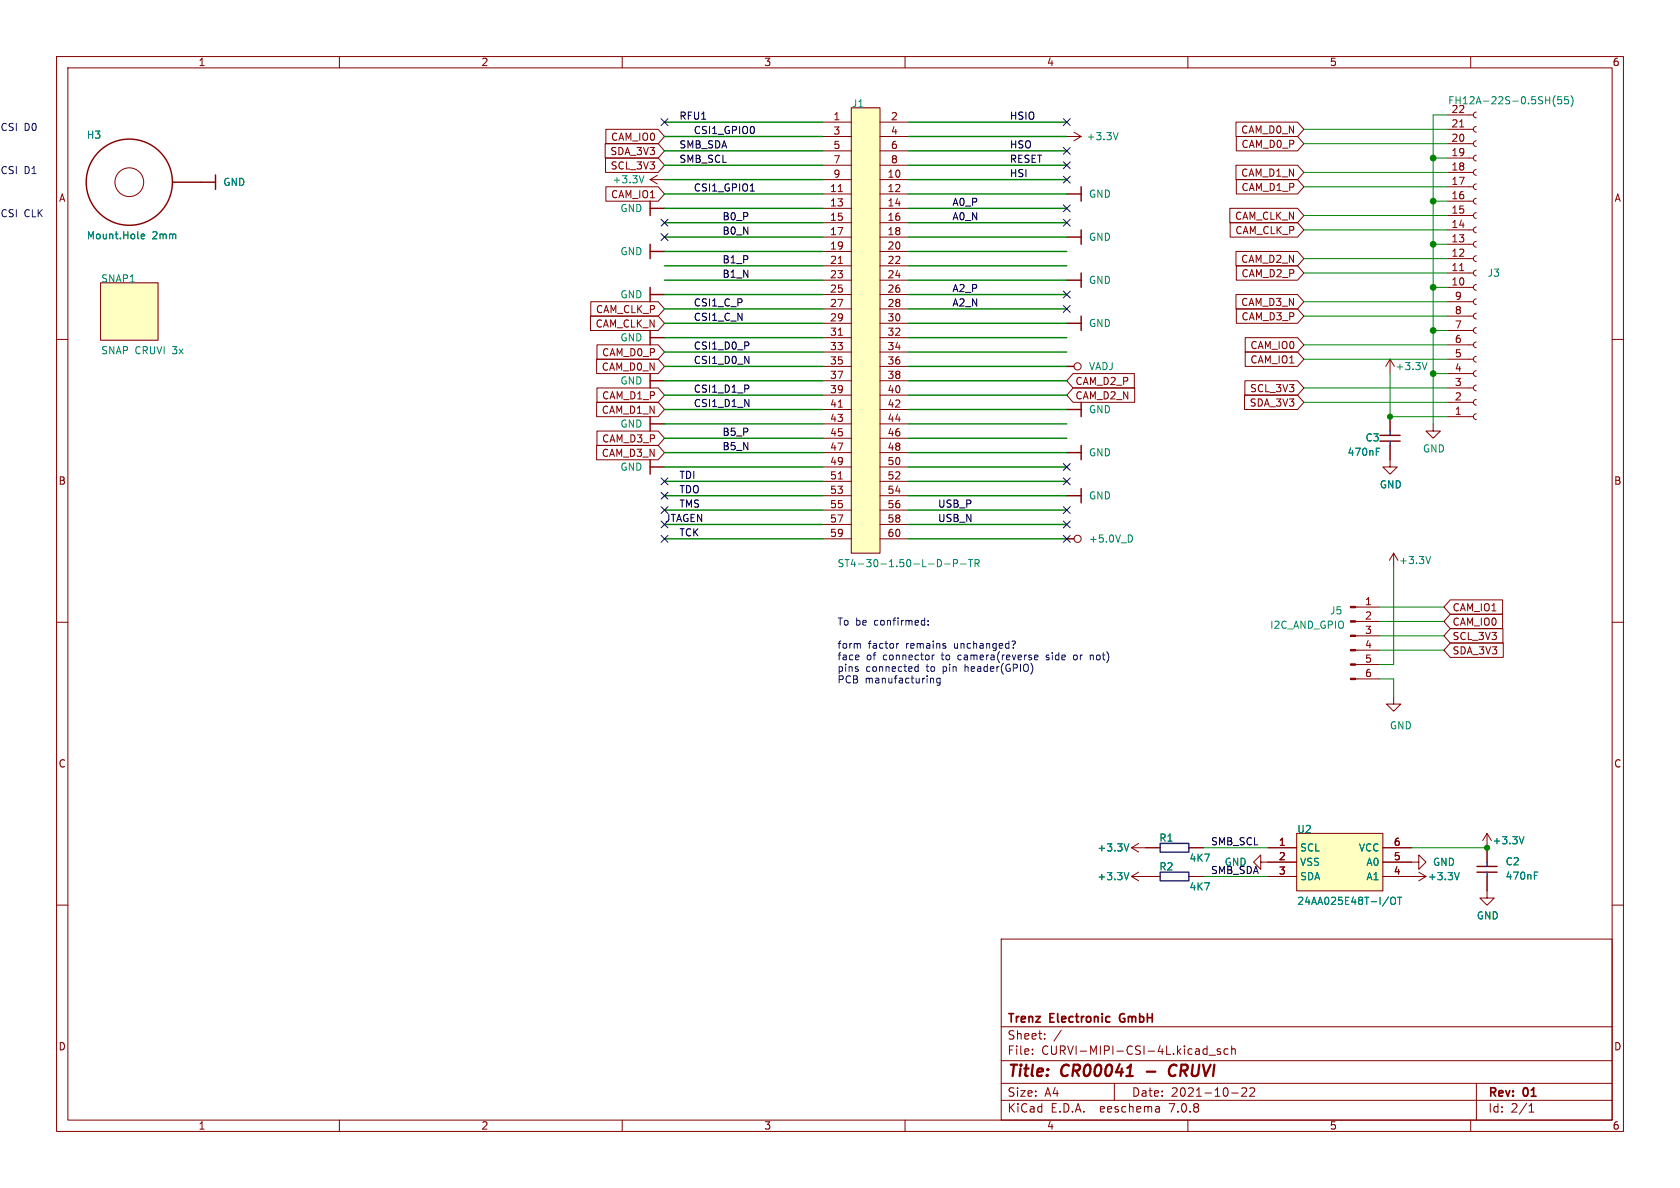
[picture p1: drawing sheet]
<svg xmlns="http://www.w3.org/2000/svg" width="297mm" height="210mm" viewBox="0 0 297 210" stroke-linecap="round" stroke-linejoin="round" font-family="sans-serif">
<g fill="none" stroke="#840000" stroke-width=".18">
<path d="M10 10h277v190h-277zM12 12h273v186h-273zM60 10v2M110 10v2M150.5 19.1h5.1v78.7h-5.1zM160 10v2M210 10v2M260 10v2M261 19.8l-.4 .2-.1 .3 .1 .4 .4 .1M30.5 32.2h5.1M107 25.4h9.4l1.1 1.3-1.1 1.2h-9.4zM107 27.9h9.4l1.1 1.3-1.1 1.3h-9.4z"/>
<path d="M107.1 33h9.3l1.1 1.3-1.1 1.3h-9.3zM107.1 22.9h9.3l1.1 1.2-1.1 1.3h-9.3zM114.9 31.8h2.6M114.9 31.8l1.3 .7M116.2 31l-1.3 .8M145.4 21.6h5.1M145.4 31.8h5.1M145.4 34.3h5.1M145.4 36.8h5.1M145.4 39.4h5.1M145.4 24.1h5.1M145.4 26.7h5.1"/>
<path d="M145.4 29.2h5.1M148.2 33.9h.7M155.6 21.6h5.1M155.6 31.8h5.1M155.6 34.3h5.1M155.6 36.8h5.1M155.6 39.4h5.1M155.6 24.1h5.1M155.6 26.7h5.1M155.6 29.2h5.1M188.6 24.1h2.5M189.9 23.4l1.2 .7"/>
<path d="M191.1 24.1l-1.2 .8M217.4 36.8h12l1.1 1.3-1.1 1.3h-12zM217.5 39.4h11.9l1.1 1.2-1.1 1.3h-11.9zM218.5 21.6h10.9l1.1 1.3-1.1 1.2h-10.9zM218.5 29.2h10.9l1.1 1.3-1.1 1.3h-10.9zM218.6 24.1h10.8l1.1 1.3-1.1 1.3h-10.8zM218.6 31.7h10.8l1.1 1.3-1.1 1.3h-10.8zM255.9 20.3h4.6M255.9 22.9h4.6M255.9 25.4h4.6M255.9 27.9h4.6M255.9 30.5h4.6"/>
<path d="M255.9 33h4.6M255.9 35.6h4.6M255.9 38.1h4.6M258.1 22.4h.7M261 22.4l-.4 .1-.1 .3 .1 .4 .4 .2M261 24.9l-.4 .2-.1 .3 .1 .4 .4 .1M261 27.4l-.4 .2-.1 .3 .1 .4 .4 .1M261 30l-.4 .1-.1 .4 .1 .3 .4 .2M261 32.5l-.4 .2-.1 .3 .1 .4 .4 .1M261 35.1l-.4 .1-.1 .3 .1 .4 .4 .2M261 37.6l-.4 .2-.1 .3 .1 .4 .4 .1M10 60h2"/>
<path d="M17.8 50h10.1v10.1h-10.1zM104.4 55.9h12l1.1 1.3-1.1 1.2h-12zM104.4 53.3h12l1.1 1.3-1.1 1.3h-12zM145.4 41.9h5.1M145.4 44.5h5.1M145.4 47h5.1M145.4 49.5h5.1M145.4 52.1h5.1M145.4 54.6h5.1M145.4 57.2h5.1M145.4 59.7h5.1M148.2 46.6h.7"/>
<path d="M148.2 59.3h.7M155.6 41.9h5.1M155.6 44.5h5.1M155.6 47h5.1M155.6 49.5h5.1M155.6 52.1h5.1M155.6 54.6h5.1M155.6 57.2h5.1M155.6 59.7h5.1M218.5 52.1h10.9l1.1 1.2-1.1 1.3h-10.9zM218.5 44.4h10.9l1.1 1.3-1.1 1.3h-10.9zM218.6 47h10.8l1.1 1.3-1.1 1.2h-10.8z"/>
<path d="M218.6 54.6h10.8l1.1 1.3-1.1 1.3h-10.8zM220.1 59.7h9.3l1.1 1.3-1.1 1.2h-9.3zM255.9 40.6h4.6M255.9 43.2h4.6M255.9 45.7h4.6M255.9 48.3h4.6M255.9 50.8h4.6M255.9 53.3h4.6M255.9 55.9h4.6M255.9 58.4h4.6M258.1 47.8h.7M261 40.1l-.4 .2-.1 .3 .1 .4 .4 .1"/>
<path d="M261 42.7l-.4 .1-.1 .4 .1 .3 .4 .2M261 45.2l-.4 .2-.1 .3 .1 .4 .4 .1M261 47.8l-.4 .1-.1 .3 .1 .4 .4 .2M261 50.3l-.4 .2-.1 .3 .1 .4 .4 .1M261 52.8l-.4 .2-.1 .3 .1 .4 .4 .1M261 55.4l-.4 .1-.1 .4 .1 .3 .4 .2M261 57.9l-.4 .2-.1 .3 .1 .4 .4 .1M285 60h2M105.5 63.5h10.9l1.1 1.3-1.1 1.2h-10.9zM105.5 71.1h10.9l1.1 1.3-1.1 1.3h-10.9zM105.5 78.7h10.9l1.1 1.3-1.1 1.3h-10.9zM105.5 61h10.9l1.1 1.2-1.1 1.3h-10.9z"/>
<path d="M105.5 76.2h10.9l1.1 1.3-1.1 1.2h-10.9zM105.5 68.6h10.9l1.1 1.3-1.1 1.2h-10.9zM145.4 62.2h5.1M145.4 64.8h5.1M145.4 67.3h5.1M145.4 69.9h5.1M145.4 72.4h5.1M145.4 74.9h5.1M145.4 77.5h5.1M148.2 72h.7M155.6 62.2h5.1M155.6 64.8h5.1"/>
<path d="M155.6 67.3h5.1M155.6 69.9h5.1M155.6 72.4h5.1M155.6 74.9h5.1M155.6 77.5h5.1M189.7 66h10.8v2.6h-10.8l-1.1-1.3zM189.7 68.6h10.9v2.5h-10.9l-1.1-1.2zM220 69.8h9.4l1.1 1.3-1.1 1.3h-9.4zM220.1 67.3h9.3l1.1 1.3-1.1 1.3h-9.3zM220.1 62.2h9.3l1.1 1.3-1.1 1.3h-9.3zM245.7 78.7v3.9h1.3l-1.3 1.2-1.2-1.2h1.2M245.7 63.5v2.5"/>
<path d="M245.7 73.7v2.5M245.7 63.5l-.7 1.3M245.7 63.5l.8 1.3M253.4 74.9v1.3h1.2l-1.2 1.3-1.3-1.3h1.3M255.9 61h4.6M255.9 63.5h4.6M255.9 66h4.6M255.9 68.6h4.6M255.9 71.1h4.6M255.9 73.7h4.6M261 60.5l-.4 .1-.1 .3 .1 .4 .4 .2M261 63l-.4 .2-.1 .3 .1 .4 .4 .1"/>
<path d="M261 65.5l-.4 .2-.1 .3 .1 .4 .4 .1M261 68.1l-.4 .1-.1 .4 .1 .3 .4 .2M261 70.6l-.4 .2-.1 .3 .1 .4 .4 .1M261 73.2l-.4 .1-.1 .3 .1 .4 .4 .2M145.4 80h5.1M145.4 82.6h5.1M145.4 85.1h5.1M145.4 87.6h5.1M145.4 90.2h5.1M145.4 92.7h5.1M145.4 95.3h5.1M148.2 84.7h.7"/>
<path d="M155.6 80h5.1M155.6 82.6h5.1M155.6 85.1h5.1M155.6 87.6h5.1M155.6 90.2h5.1M155.6 92.7h5.1M155.6 95.3h5.1M246.4 97.8l-.8 1.3M246.4 97.8v2.5M246.4 97.8l.7 1.3M10 110h2M239.6 117.5h4.2"/>
<path d="M239.6 114.9h4.2M239.6 112.4h4.2M239.6 109.9h4.2M239.6 107.3h4.2M256.4 108.6h9.2v2.5h-9.2l-1.1-1.2zM256.4 106h9.2v2.6h-9.2l-1.1-1.3zM256.4 111.1h9.3v2.6h-9.3l-1.1-1.3zM256.4 113.7h9.4v2.5h-9.4l-1.1-1.3zM285 110h2M239.6 120h4.2M246.4 123.2v1.3h1.2l-1.2 1.2-1.3-1.2h1.3M10 160h2"/>
<path d="M200 154.9h5.1M200 149.9h5.1M200 149.9l1.3 .7M200 154.9l1.3 .8M201.3 149.1l-1.3 .8M201.3 154.2l-1.3 .7M210.2 154.9h2.5M210.2 149.9h2.5M222.9 152.4v-1.3l-1.3 1.3 1.3 1.3v-1.3h6.3M224.2 154.9h5M224.2 149.9h5M229.2 147.3h15.3v10.2h-15.3z"/>
<path d="M244.5 152.4h6.3v-1.3l1.3 1.3-1.3 1.3v-1.3M244.5 154.9h7.6M244.5 149.9h5.1M250.8 154.2l1.3 .7M252.1 154.9l-1.3 .8M262.9 154.9v3.9h1.3l-1.3 1.2-1.3-1.2h1.3M262.9 147.3v5.1M262.9 147.3l-.8 1.3M262.9 147.3l.8 1.3M285 160h2M177 166h108v32h-108zM60 198v2"/>
<path d="M110 198v2M160 198v2M177 194.5h108M177 191.5h108M177 187.5h108M177 181.5h108M182.5 186.3v.1M182.5 185.5v.1M184.7 183.6v.1M184.7 182.8v.1M187.6 182.1l-1.3 2M197 191.5v3"/>
<path d="M204.9 195.7l.1 .9M205 196.5l-.2 .1M205 196h-.2M210 198v2M213 185.4l.4 .1M213.4 184.9v1.5M213.4 186.3l-.4 .1M213.7 186.5h1.2M215.7 185.5l-.3-.1-.2 .2v.2l.5 .2v.3h-.5M217.1 185.5l-.4-.1-.3 .3v.4l.1 .2h.6M217.7 193.2h1.2M217.7 185.5l.3-.1 .3 .1 .1 .9"/>
<path d="M217.7 184.9v1.5M219.5 192.4l.6-.1 .2 .1 .1 .3-.9 1.1h.9M221 192.4l.5-.1 .2 .1 .1 .3-.9 1.1h.9M260 198v2M261 191.5v6.5M270.3 196.6h.9M270.3 195.5l.4-.4v1.5"/>
<circle cx="22.9" cy="32.2" r="2.54"/>
<circle cx="190.5" cy="64.8" r=".63"/>
<circle cx="190.5" cy="95.2" r=".63"/>
</g>
<path d="M202.7 189.4h1.6M207.6 188.2a1.13 1.13 0 0 0-.9 .7 1.13 1.13 0 0 0 .2 1.2l.3 .1 .5-.1" fill="none" stroke="#840000" stroke-width=".4"/>
<path d="M198.1 179.4l-.2 .4 .2 .7" fill="none" stroke="#840000" stroke-width=".3"/>
<g fill="none" stroke="#840000" stroke-width=".25">
<path d="M35.6 32.2h2.5M38.1 30.9v2.6M114.9 35.6v2.5M114.9 36.8h2.6M188.6 34.3h2.5M191.1 33v2.6M114.9 43.2v2.5M114.9 50.8v2.5M114.9 58.4v2.6M114.9 52.1h2.6M114.9 59.7h2.6M114.9 44.5h2.6"/>
<path d="M188.6 57.2h2.5M188.6 49.5h2.5M188.6 41.9h2.5M191.1 40.6v2.6M191.1 48.3v2.5M191.1 55.9v2.5M114.9 66v2.6M114.9 73.7v2.5M114.9 67.3h2.6M114.9 74.9h2.6M188.6 72.4h2.5M188.6 64.8h1.3"/>
<path d="M191.1 71.1v2.6M191.1 78.7v2.6M244 78h3.5M244 77h3.5M114.9 81.3v2.5M114.9 82.6h2.6M188.6 80h2.5M188.6 87.6h2.5M188.6 95.3h1.3M191.1 86.4v2.5M261.1 154.2h3.6M261.1 153.2h3.6"/>
<circle cx="22.9" cy="32.2" r="7.6"/>
</g>
<path d="M245.7 76.2v.8M245.7 78v.7M205.1 154.2h5.1v1.5h-5.1zM205.1 149.1h5.1v1.5h-5.1zM262.9 152.4v.8M262.9 154.2v.7" fill="none" stroke="#00f" stroke-width=".25"/>
<g fill="none" stroke="#008484" stroke-width=".18">
<path d="M274.9 16.9a1.46 1.46 0 0 0 0 1.9M276 17.1h-.6v.6l.1-.1h.5l.1 .2-.1 .4-.1 .2-.5-.2M277.2 17.1h-.6v.6l.2-.1h.4l.1 .2-.1 .4-.1 .2-.5-.2M277.7 16.9a1.46 1.46 0 0 1 0 1.9M113.8 31.1l-.4 1.2M197.7 23.4l-.5 1.3M25 41.8l.6-.1-.1-.3h-.4l-.1 .2v.6h.5M243.3 79.8h.4M243.3 79.2h.6M252.3 64.1l-.4 1.2M167 99.7h1M168.6 99.6l.6-.1 .1-.2-.1-.3-.6-.1v1.3"/>
<path d="M169.8 99.7h1M171.2 98.9h.8M171.6 98.9v1.3M172.4 99.6l.6-.1 .1-.2-.1-.3-.6-.1v1.3M172.7 99.6l.4 .6M199.8 94.6a.68 .68 0 0 1 .4 .6 .68 .68 0 0 1-.4 .6M252.9 98.4l-.4 1.2M199.6 149.2l-.5 1.2M199.6 154.2l-.5 1.3M245.5 158.5l-1.1 1.7M245.9 158.8l.3-.2a.43 .43 0 0 1 .5 .4v.5a.42 .42 0 0 1-.4 .4 .42 .42 0 0 1-.4-.4zM247.1 158.6h.7"/>
<path d="M247.4 158.6v1.3M258 154.2l-.4 1.3M269.4 147.9l-.4 1.3M271.3 154.8h.4M271.3 154.2h.6"/>
</g>
<g fill="#ffffc2" stroke="#ffffc2" stroke-width=".18">
<path d="M229.2 147.3h15.3v10.2h-15.3z"/>
<path d="M150.5 19.1h5.1v78.7h-5.1z"/>
<path d="M17.8 50h10.1v10.1h-10.1z"/>
</g>
<g fill="#840000" stroke="#840000" stroke-width=".18">
<path d="M238.8 119.9h.8v.2h-.8z"/>
<path d="M238.8 117.3h.8v.3h-.8z"/>
<path d="M238.8 114.8h.8v.3h-.8z"/>
<path d="M238.8 112.3h.8v.2h-.8z"/>
<path d="M238.8 109.7h.8v.3h-.8z"/>
<path d="M238.8 107.2h.8v.2h-.8z"/>
</g>
<path d="M132.6 33.8h.8" fill="none" stroke="#000" stroke-width=".18"/>
<g fill="none" stroke="#0000c2" stroke-width=".18">
<path d="M151.8 115.9l.1 .2-.6 .1M151.9 113.8l.2 .1v.7M158.9 113.8l-.4 .2M161.7 118.4l.3 .3 .3-.1M162.3 117.4v1.3M162.3 117.9l-.3-.1-.3 .3M163.4 109.7h.1M163.5 109.2v1.3M163.5 110.4l-.1 .1M164.1 110.4v.1M164.1 109.7v.1M164.6 119.9h.4v.8"/>
<path d="M164.8 115.8v.8M165.2 115.8l-.4 .2M166.2 119.9h-.4l-.2 .2 .1 .6h.5M166.2 119.9v1l-.2 .3-.3-.1M167 114.2l.2 .2-.2 .2M167 113.8h.2M179 113.3h.3l.2 .2-.4 .6M179.1 114.5v.1M182.9 116.2l.6-.1-.1-.2-.3-.1-.2 .2v.6h.5M184.9 116.6h.2M185.1 115.8l-.2 .2 .2 .2M190.2 115.8l-.3 .1-.1 .1v.5l.4 .1"/>
<path d="M192.8 115.9l.3-.1 .2 .2"/>
</g>
<g fill="none" stroke="#008400" stroke-width=".25">
<path d="M117.5 34.3h27.9M117.5 21.6h27.9M117.5 24.1h27.9M117.5 31.8h27.9M117.5 26.7h27.9M117.5 29.2h27.9M117.5 39.4h27.9M117.5 36.8h27.9M160.7 34.3h27.9M160.7 21.6h27.9M160.7 24.1h27.9M160.7 31.8h27.9"/>
<path d="M160.7 26.7h27.9M160.7 29.2h27.9M160.7 39.4h27.9M160.7 36.8h27.9M117.5 52.1h27.9M117.5 41.9h27.9M117.5 44.5h27.9M117.5 57.2h27.9M117.5 59.7h27.9M117.5 54.6h27.9M117.5 47h27.9M117.5 49.5h27.9"/>
<path d="M160.7 52.1h27.9M160.7 41.9h27.9M160.7 44.5h27.9M160.7 57.2h27.9M160.7 59.7h27.9M160.7 54.6h27.9M160.7 47h27.9M160.7 49.5h27.9M117.5 67.3h27.9M117.5 64.8h27.9M117.5 72.4h27.9M117.5 74.9h27.9"/>
<path d="M117.5 77.5h27.9M117.5 62.2h27.9M117.5 69.9h27.9M160.7 67.3h27.9M160.7 64.8h27.9M160.7 72.4h27.9M160.7 74.9h27.9M160.7 77.5h27.9M160.7 62.2h27.9M160.7 69.9h27.9M117.5 87.6h27.9M117.5 95.3h27.9"/>
<path d="M117.5 85.1h27.9M117.5 92.7h27.9M117.5 90.2h27.9M117.5 80h27.9M117.5 82.6h27.9M160.7 87.6h27.9M160.7 95.3h27.9M160.7 85.1h27.9M160.7 92.7h27.9M160.7 90.2h27.9M160.7 80h27.9M160.7 82.6h27.9"/>
</g>
<g fill="none" stroke="#008400" stroke-width=".18">
<path d="M230.5 22.9h25.4M230.5 38.1h25.4M230.5 25.4h25.4M230.5 33h25.4M230.5 30.5h25.4M253.4 35.6h2.5M253.4 27.9h2.5M255.9 20.3h-2.5v54.6M230.5 48.3h25.4M230.5 53.3h25.4M230.5 45.7h25.4M230.5 55.9h25.4"/>
<path d="M230.5 40.6h25.4M253.4 50.8h2.5M253.4 43.2h2.5M253.4 58.4h2.5M230.5 71.1h25.4M230.5 61h25.4M230.5 63.5h25.4M230.5 68.6h25.4M245.7 66v7.7h10.2M253.4 66h2.5M243.8 109.9h11.5M243.8 112.4h11.5"/>
<path d="M243.8 107.3h11.5M243.8 114.9h11.5M246.4 100.3v17.2h-2.6M243.8 120h2.6v3.2M212.7 149.9h11.5M212.7 154.9h11.5M249.6 149.9h13.3"/>
</g>
<g fill="none" stroke="#000084" stroke-width=".18">
<path d="M116.9 21l1.2 1.2M116.9 38.8l1.2 1.2M118.1 21l-1.2 1.2M118.1 38.8l-1.2 1.2M188 21l1.2 1.2M188 36.2l1.2 1.2M188 38.8l1.2 1.2M188 28.6l1.2 1.2M188 26.1l1.2 1.2M188 31.1l1.2 1.3M189.2 21l-1.2 1.2M189.2 36.2l-1.2 1.2"/>
<path d="M189.2 38.8l-1.2 1.2M189.2 28.6l-1.2 1.2M189.2 26.1l-1.2 1.2M189.2 31.1l-1.2 1.3M116.9 41.3l1.2 1.2M118.1 41.3l-1.2 1.2M188 51.5l1.2 1.2M188 54l1.2 1.2M189.2 51.5l-1.2 1.2M189.2 54l-1.2 1.2M116.9 89.6l1.2 1.2M116.9 94.6l1.2 1.3"/>
<path d="M116.9 87l1.2 1.2M116.9 92.1l1.2 1.2M116.9 84.5l1.2 1.2M118.1 92.1l-1.2 1.2M118.1 89.6l-1.2 1.2M118.1 94.6l-1.2 1.3M118.1 87l-1.2 1.2M118.1 84.5l-1.2 1.2M188 92.1l1.2 1.2M188 89.6l1.2 1.2M188 84.5l1.2 1.2M188 94.6l1.2 1.3"/>
<path d="M188 81.9l1.2 1.3M189.2 92.1l-1.2 1.2M189.2 89.6l-1.2 1.2M189.2 84.5l-1.2 1.2M189.2 94.6l-1.2 1.3M189.2 81.9l-1.2 1.3"/>
</g>
<g fill="#008400" stroke="#008400" stroke-width=".18">
<circle cx="253.4" cy="43.2" r=".51"/>
<circle cx="253.4" cy="50.8" r=".51"/>
<circle cx="253.4" cy="27.9" r=".51"/>
<circle cx="253.4" cy="35.6" r=".51"/>
<circle cx="253.4" cy="58.4" r=".51"/>
<circle cx="253.4" cy="66" r=".51"/>
<circle cx="245.7" cy="73.7" r=".46"/>
<circle cx="262.9" cy="149.9" r=".46"/>
</g>
<g font-size="2.8" fill="#840000">
<text x="178" y="190.9">Title:</text>
<text x="187.7" y="190.9">CR00041</text>
<text x="208.3" y="190.9">CRUVI</text>
</g>
<g font-size="2.1" fill="#840000">
<text x="178" y="184">Sheet:</text>
<text x="178" y="181.2">Trenz</text>
<text x="185.7" y="181.2">Electronic</text>
<text x="198.6" y="181.2">GmbH</text>
<text x="178" y="186.7">File:</text>
<text x="184.1" y="186.7">CURVI-MIPI-CSI-4L.kicad_sch</text>
<text x="178" y="196.9">KiCad</text>
<text x="178" y="194.1">Size:</text>
<text x="184.7" y="194.1">A4</text>
<text x="185.7" y="196.9">E.D.A.</text>
<text x="194.6" y="196.9">eeschema</text>
<text x="200" y="194.1">Date:</text>
<text x="207" y="196.9">7.0.8</text>
<text x="207" y="194.1">2021-10-22</text>
<text x="263" y="194.3">Rev:</text>
<text x="263" y="196.9">Id:</text>
<text x="267.1" y="196.9">2/1</text>
<text x="269.4" y="194.3">01</text>
</g>
<g font-size="1.8" fill="#840000">
<text x="35" y="11.9">1</text>
<text x="85" y="11.9">2</text>
<text x="135" y="11.9">3</text>
<text x="185" y="11.9">4</text>
<text x="235" y="11.9">5</text>
<text x="285" y="11.9">6</text>
<text x="147.2" y="21.3">1</text>
<text x="147.2" y="23.9">3</text>
<text x="157.4" y="21.3">2</text>
<text x="157.4" y="23.9">4</text>
<text x="219.3" y="23.8">CAM_D0_N</text>
<text x="256.5" y="22.6">21</text>
<text x="256.5" y="20.1">22</text>
<text x="107.8" y="27.6">SDA_3V3</text>
<text x="107.9" y="25.1">CAM_IO0</text>
<text x="147.2" y="26.4">5</text>
<text x="147.2" y="29">7</text>
<text x="157.4" y="26.4">6</text>
<text x="157.4" y="29">8</text>
<text x="219.4" y="26.4">CAM_D0_P</text>
<text x="256.5" y="27.7">19</text>
<text x="256.5" y="25.1">20</text>
<text x="10.3" y="35.9">A</text>
<text x="107.9" y="30.2">SCL_3V3</text>
<text x="107.9" y="35.2">CAM_IO1</text>
<text x="146.6" y="34">11</text>
<text x="147.2" y="31.5">9</text>
<text x="156.8" y="31.5">10</text>
<text x="156.8" y="34">12</text>
<text x="219.3" y="31.4">CAM_D1_N</text>
<text x="219.4" y="34">CAM_D1_P</text>
<text x="256.5" y="35.3">16</text>
<text x="256.5" y="32.8">17</text>
<text x="256.5" y="30.2">18</text>
<text x="285.3" y="35.9">A</text>
<text x="146.6" y="36.6">13</text>
<text x="146.6" y="39.1">15</text>
<text x="146.6" y="41.7">17</text>
<text x="156.8" y="36.6">14</text>
<text x="156.8" y="39.1">16</text>
<text x="156.8" y="41.7">18</text>
<text x="218.2" y="39.1">CAM_CLK_N</text>
<text x="218.3" y="41.6">CAM_CLK_P</text>
<text x="256.5" y="40.4">14</text>
<text x="256.5" y="37.8">15</text>
<text x="146.6" y="44.2">19</text>
<text x="146.6" y="46.7">21</text>
<text x="156.8" y="44.2">20</text>
<text x="156.8" y="46.7">22</text>
<text x="219.3" y="46.7">CAM_D2_N</text>
<text x="256.5" y="45.5">12</text>
<text x="256.5" y="42.9">13</text>
<text x="146.6" y="49.3">23</text>
<text x="146.6" y="51.8">25</text>
<text x="156.8" y="49.3">24</text>
<text x="156.8" y="51.8">26</text>
<text x="219.4" y="49.2">CAM_D2_P</text>
<text x="256.5" y="50.5">10</text>
<text x="256.5" y="48">11</text>
<text x="257.1" y="53.1">9</text>
<text x="105.2" y="58.1">CAM_CLK_N</text>
<text x="105.3" y="55.6">CAM_CLK_P</text>
<text x="146.6" y="54.4">27</text>
<text x="146.6" y="56.9">29</text>
<text x="146.6" y="59.4">31</text>
<text x="156.8" y="54.4">28</text>
<text x="156.8" y="56.9">30</text>
<text x="156.8" y="59.4">32</text>
<text x="219.3" y="54.3">CAM_D3_N</text>
<text x="219.4" y="56.8">CAM_D3_P</text>
<text x="257.1" y="58.2">7</text>
<text x="257.1" y="55.6">8</text>
<text x="106.3" y="65.7">CAM_D0_N</text>
<text x="106.3" y="63.2">CAM_D0_P</text>
<text x="146.6" y="62">33</text>
<text x="146.6" y="64.5">35</text>
<text x="156.8" y="62">34</text>
<text x="156.8" y="64.5">36</text>
<text x="221" y="64.5">CAM_IO1</text>
<text x="221" y="61.9">CAM_IO0</text>
<text x="257.1" y="65.8">4</text>
<text x="257.1" y="63.2">5</text>
<text x="257.1" y="60.7">6</text>
<text x="106.3" y="70.8">CAM_D1_P</text>
<text x="146.6" y="67.1">37</text>
<text x="146.6" y="69.6">39</text>
<text x="156.8" y="67.1">38</text>
<text x="156.8" y="69.6">40</text>
<text x="190" y="68.3">CAM_D2_P</text>
<text x="190" y="70.8">CAM_D2_N</text>
<text x="220.9" y="69.5">SCL_3V3</text>
<text x="257.1" y="70.9">2</text>
<text x="257.1" y="68.3">3</text>
<text x="106.3" y="73.3">CAM_D1_N</text>
<text x="146.6" y="72.1">41</text>
<text x="146.6" y="74.7">43</text>
<text x="146.6" y="77.2">45</text>
<text x="156.8" y="72.1">42</text>
<text x="156.8" y="74.7">44</text>
<text x="156.8" y="77.2">46</text>
<text x="220.8" y="72.1">SDA_3V3</text>
<text x="257.1" y="73.4">1</text>
<text x="106.3" y="81">CAM_D3_N</text>
<text x="106.3" y="78.4">CAM_D3_P</text>
<text x="146.6" y="79.8">47</text>
<text x="146.6" y="82.3">49</text>
<text x="156.8" y="79.8">48</text>
<text x="156.8" y="82.3">50</text>
<text x="10.3" y="85.9">B</text>
<text x="146.6" y="84.8">51</text>
<text x="146.6" y="87.4">53</text>
<text x="146.6" y="89.9">55</text>
<text x="156.8" y="84.8">52</text>
<text x="156.8" y="87.4">54</text>
<text x="156.8" y="89.9">56</text>
<text x="285.3" y="85.9">B</text>
<text x="146.6" y="92.5">57</text>
<text x="146.6" y="95">59</text>
<text x="156.8" y="92.5">58</text>
<text x="156.8" y="95">60</text>
<text x="241.2" y="107.1">1</text>
<text x="241.2" y="109.6">2</text>
<text x="241.2" y="112.1">3</text>
<text x="256.7" y="110.8">CAM_IO0</text>
<text x="256.7" y="108.3">CAM_IO1</text>
<text x="256.7" y="113.3">SCL_3V3</text>
<text x="241.2" y="114.7">4</text>
<text x="241.2" y="117.2">5</text>
<text x="241.2" y="119.8">6</text>
<text x="256.7" y="115.9">SDA_3V3</text>
<text x="10.3" y="135.9">C</text>
<text x="285.3" y="135.9">C</text>
<text x="226" y="149.6">1</text>
<text x="246.3" y="149.6">6</text>
<text x="226" y="152.1">2</text>
<text x="226" y="154.7">3</text>
<text x="246.3" y="154.7">4</text>
<text x="246.3" y="152.1">5</text>
<text x="10.3" y="185.9">D</text>
<text x="285.3" y="185.9">D</text>
<text x="35" y="199.9">1</text>
<text x="85" y="199.9">2</text>
<text x="135" y="199.9">3</text>
<text x="185" y="199.9">4</text>
<text x="235" y="199.9">5</text>
<text x="285" y="199.9">6</text>
</g>
<g font-size="1.8" fill="#0000c2">
<text x="0" y="23.2">CSI</text>
<text x="4.3" y="23.2">D0</text>
<text x="0" y="30.9">CSI</text>
<text x="4.3" y="30.9">D1</text>
<text x="0" y="38.5">CSI</text>
<text x="4.3" y="38.5">CLK</text>
<text x="148" y="110.7">To be</text>
<text x="154.7" y="110.7">confirmed:</text>
<text x="148" y="114.8">form</text>
<text x="148" y="116.8">face</text>
<text x="148" y="118.9">pins</text>
<text x="153.1" y="118.9">connected</text>
<text x="153.2" y="116.8">of</text>
<text x="153.5" y="114.8">factor</text>
<text x="156.2" y="116.8">connector</text>
<text x="160.3" y="114.8">remains</text>
<text x="163.9" y="118.9">to</text>
<text x="166.8" y="116.8">to</text>
<text x="166.9" y="118.9">pin</text>
<text x="168.9" y="114.8">unchanged?</text>
<text x="169.8" y="116.8">camera(reverse</text>
<text x="171" y="118.9">header(GPIO)</text>
<text x="185.6" y="116.8">side</text>
<text x="190.7" y="116.8">or</text>
<text x="193.8" y="116.8">not)</text>
<text x="148" y="120.9">PCB</text>
<text x="152.9" y="120.9">manufacturing</text>
</g>
<g font-size="1.8">
<text x="120" y="21.2">RFU1</text>
<text x="122.6" y="23.8">CSI1_GPIO0</text>
<text x="178.4" y="21.2">HSIO</text>
<text x="120" y="26.3">SMB_SDA</text>
<text x="120" y="28.9">SMB_SCL</text>
<text x="178.4" y="28.9">RESET</text>
<text x="178.4" y="26.3">HSO</text>
<text x="122.6" y="33.9">CSI1_GPIO1</text>
<text x="178.4" y="31.4">HSI</text>
<text x="127.6" y="41.6">B0_N</text>
<text x="127.6" y="39">B0_P</text>
<text x="168.3" y="39">A0_N</text>
<text x="168.3" y="36.5">A0_P</text>
<text x="127.6" y="46.6">B1_P</text>
<text x="127.6" y="49.2">B1_N</text>
<text x="168.3" y="51.7">A2_P</text>
<text x="122.6" y="54.3">CSI1_C_P</text>
<text x="122.6" y="56.8">CSI1_C_N</text>
<text x="168.3" y="54.3">A2_N</text>
<text x="122.6" y="61.9">CSI1_D0_P</text>
<text x="122.6" y="64.4">CSI1_D0_N</text>
<text x="122.6" y="69.5">CSI1_D1_P</text>
<text x="122.6" y="72">CSI1_D1_N</text>
<text x="127.6" y="77.1">B5_P</text>
<text x="127.6" y="79.7">B5_N</text>
<text x="120" y="84.7">TDI</text>
<text x="120" y="89.8">TMS</text>
<text x="120" y="87.3">TDO</text>
<text x="165.7" y="89.8">USB_P</text>
<text x="117.5" y="92.4">JTAGEN</text>
<text x="120" y="94.9">TCK</text>
<text x="165.7" y="92.4">USB_N</text>
<text x="214" y="149.5">SMB_SCL</text>
<text x="214" y="154.6">SMB_SDA</text>
</g>
<g font-size="1.8" fill="#008484">
<text x="150.5" y="19.2">J1</text>
<text x="255.9" y="18.6">FH12A-22S-0.5SH(55)</text>
<text x="15.2" y="24.7">H3</text>
<text x="192" y="25">+3.3V</text>
<text x="39.4" y="33.1">GND</text>
<text x="108.2" y="32.6">+3.3V</text>
<text x="192.4" y="35.2">GND</text>
<text x="109.6" y="37.7">GND</text>
<text x="15.2" y="42.5">Mount.Hole</text>
<text x="26.9" y="42.5">2mm</text>
<text x="109.6" y="45.3">GND</text>
<text x="192.4" y="42.8">GND</text>
<text x="17.8" y="50.1">SNAP1</text>
<text x="109.6" y="52.9">GND</text>
<text x="192.4" y="50.4">GND</text>
<text x="262.9" y="49.1">J3</text>
<text x="192.4" y="58">GND</text>
<text x="17.8" y="62.8">SNAP</text>
<text x="23.9" y="62.8">CRUVI 3x</text>
<text x="109.6" y="60.6">GND</text>
<text x="192.4" y="65.6">VADJ</text>
<text x="246.6" y="65.6">+3.3V</text>
<text x="109.6" y="68.2">GND</text>
<text x="109.6" y="75.8">GND</text>
<text x="192.4" y="73.3">GND</text>
<text x="109.6" y="83.4">GND</text>
<text x="192.4" y="80.9">GND</text>
<text x="238.1" y="80.8">470nF</text>
<text x="241.3" y="78.2">C3</text>
<text x="251.5" y="80.2">GND</text>
<text x="192.4" y="88.5">GND</text>
<text x="243.8" y="86.5">GND</text>
<text x="148" y="100.5">ST4-30-1.50-L-D-P-TR</text>
<text x="192.4" y="96.1">+5.0V_D</text>
<text x="247.2" y="99.9">+3.3V</text>
<text x="224.4" y="111.4">I2C_AND_GPIO</text>
<text x="235" y="108.8">J5</text>
<text x="245.6" y="129.1">GND</text>
<text x="204.9" y="149">R1</text>
<text x="229.2" y="147.5">U2</text>
<text x="263.8" y="149.5">+3.3V</text>
<text x="193.9" y="150.7">+3.3V</text>
<text x="193.9" y="155.8">+3.3V</text>
<text x="204.9" y="154.1">R2</text>
<text x="210.2" y="152.5">4K7</text>
<text x="216.4" y="153.3">GND</text>
<text x="229.7" y="150.7">SCL</text>
<text x="229.7" y="153.3">VSS</text>
<text x="229.7" y="155.8">SDA</text>
<text x="240.1" y="150.7">VCC</text>
<text x="241.5" y="155.8">A1</text>
<text x="241.5" y="153.3">A0</text>
<text x="252.3" y="155.8">+3.3V</text>
<text x="253.2" y="153.3">GND</text>
<text x="266.1" y="153.2">C2</text>
<text x="266.1" y="155.7">470nF</text>
<text x="210.2" y="157.6">4K7</text>
<text x="229.2" y="160.2">24AA025E48T-I/OT</text>
<text x="261" y="162.7">GND</text>
</g>
</svg>
